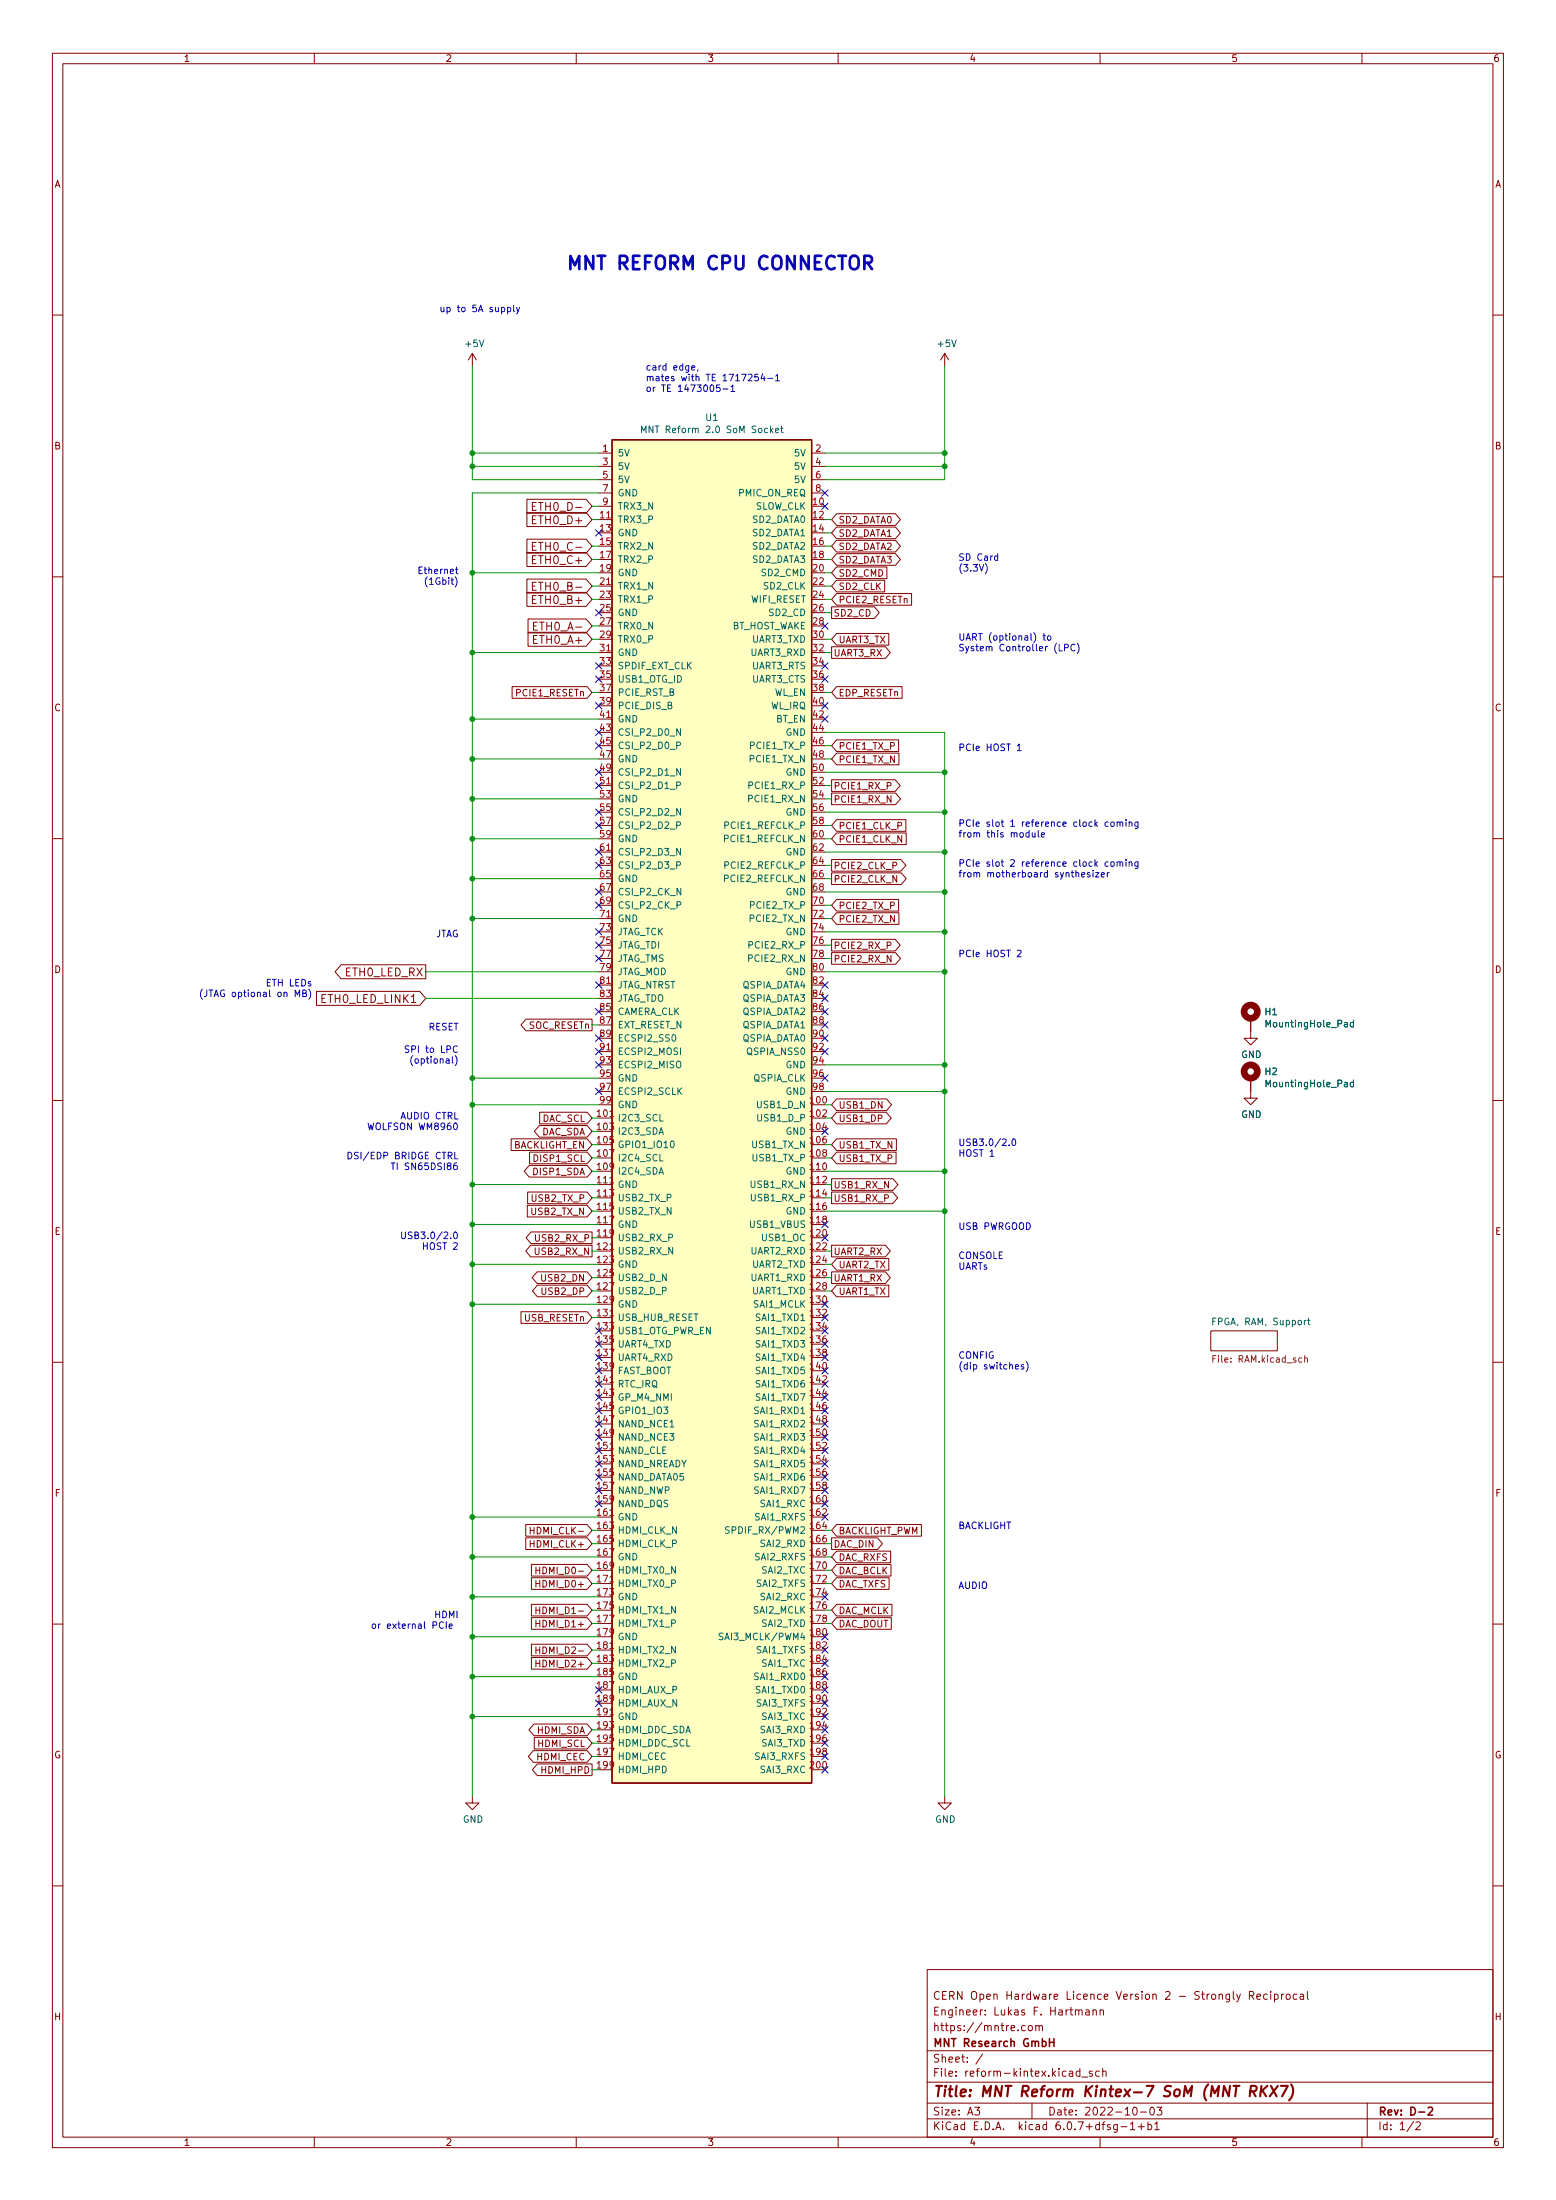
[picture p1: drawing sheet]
<svg xmlns="http://www.w3.org/2000/svg" width="297mm" height="420mm" viewBox="0 0 297 420" stroke-linecap="round" stroke-linejoin="round" font-family="sans-serif">
<g fill="none" stroke="#840000" stroke-width=".19">
<path d="M10 10.2h277v400h-277zM12 12.2h273v396h-273zM60 10.2v2M110 10.2v2M160 10.2v2M210 10.2v2M260 10.2v2M10 60.2h2M90.2 67.5l-.8 1.2M90.2 67.5v2.5M90.2 67.5l.7 1.2M180.3 67.5l-.7 1.2"/>
<path d="M180.3 67.5v2.5M180.3 67.5l.8 1.2M285 60.2h2M100.6 95.4h11.3l1.1 1.3-1.1 1.3h-11.3zM100.6 97.9h11.3l1.1 1.3-1.1 1.4h-11.3zM101.6 96.7h.5M102.4 96h-.8v1.5h.8M114.3 86.5h2.5M114.3 99.2h2.5M114.3 89.1h2.5M114.3 91.6h2.5M114.3 94.1h2.5"/>
<path d="M114.3 96.7h2.5M154.9 86.5h2.6M154.9 89.1h2.6M154.9 91.6h2.6M154.9 94.1h2.6M159.7 98.1h11.2l1 1.1-1 1.1h-11.2l-1-1.1zM10 110.2h2M100.6 110.6h11.3l1.1 1.3-1.1 1.4h-11.3zM100.6 103h11.3l1.1 1.3-1.1 1.3h-11.3zM100.6 105.5h11.3l1.1 1.3-1.1 1.4h-11.3zM100.6 113.1h11.3l1.1 1.4-1.1 1.3h-11.3zM100.8 118.2h11.1l1.1 1.3-1.1 1.4h-11.1z"/>
<path d="M101.6 111.9h.5M101.6 104.3h.5M101.9 119.5h.5M102.4 111.2h-.8v1.5h.8M102.4 103.6h-.8v1.5h.8M102.6 118.8h-.7v1.5h.7M114.3 111.9h2.5M158.7 115.9h8.2l1 1.1-1 1.1h-8.2zM159.7 100.7h11.2l1 1.1-1 1.1h-11.2l-1-1.1zM159.7 113.4h14.3v2.2h-14.3l-1-1.1zM159.7 110.8h9.2v2.2h-9.2l-1-1.1zM159.7 108.3h9.6v2.2h-9.6l-1-1.1z"/>
<path d="M159.7 103.2h11.2l1 1.1-1 1.1h-11.2l-1-1.1zM159.7 105.7h11.2l1 1.1-1 1.2h-11.2l-1-1.2zM285 110.2h2M97.8 131.1h14.3l.9 1.1-.9 1.2h-14.3zM100.8 120.8h11.1l1.1 1.3-1.1 1.3h-11.1zM114.3 124.6h2.5M114.3 137.3h2.5M158.7 123.5h10.3l1 1.1-1 1.1h-10.3zM159.7 131.1h12.5v2.3h-12.5l-1-1.2zM159.7 121h10v2.2h-10l-1-1.1zM114.3 150h2.5M158.7 151.5h12.3l.9 1.1-.9 1.1h-12.3z"/>
<path d="M158.7 148.9h12.2l.9 1.1-.9 1.1h-12.2zM159.7 141.3h11.8v2.2h-11.8l-1-1.1zM159.7 143.8h11.9v2.3h-11.9l-1-1.2zM159.7 159.1h13.3v2.2h-13.3l-1-1.1zM159.7 156.5h13.2v2.3h-13.2l-1-1.2zM10 160.2h2M114.3 162.7h2.5M114.3 175.4h2.5M158.7 179.4h12.2l.9 1.1-.9 1.1h-12.2zM158.7 166.7h13.3l1 1.1-1 1.1h-13.3zM158.7 164.2h13.3l.9 1.1-.9 1.1h-13.3zM159.7 174.3h11.9v2.2h-11.9l-1-1.1z"/>
<path d="M159.7 171.8h11.8v2.2h-11.8l-1-1.1zM285 160.2h2M60.4 189.3h19.7l1.2 1.4-1.2 1.3h-19.7zM65.1 184.3h16.2v2.6h-16.2l-1.1-1.3zM100.4 194.6h12.6v2.3h-12.6l-.9-1.2zM114.3 188.1h2.5M158.7 181.9h12.3l.9 1.1-.9 1.2h-12.3zM238.8 194.5v3.8h1.2l-1.2 1.3-1.3-1.3h1.3M10 210.2h2M97.6 217.5h14.5l.9 1.1-.9 1.1h-14.5zM103 215h9.1l.9 1.1-.9 1.1h-9.1l-1-1.1zM103 212.4h9.1l.9 1.1-.9 1.1h-9.1z"/>
<path d="M114.3 200.8h2.5M159.7 217.5h11.4v2.2h-11.4l-1-1.1zM159.7 209.9h9.5l1 1.1-1 1.1h-9.5l-1-1.1zM159.7 212.4h9.5l.9 1.1-.9 1.1h-9.5l-1-1.1zM238.8 205.9v3.8h1.2l-1.2 1.3-1.3-1.3h1.3M285 210.2h2M100.7 230.2h11.4l.9 1.1-.9 1.1h-11.4zM100.7 227.7h11.4l.9 1.1-.9 1.1h-11.4zM101 222.6h11.1l.9 1.1-.9 1.1h-11.1l-.9-1.1zM101.1 220h11l.9 1.1-.9 1.2h-11zM101.3 237.8h11.7v2.2h-11.7l-.9-1.1zM101.4 235.3h11.6v2.2h-11.6l-1-1.1z"/>
<path d="M158.7 237.8h10.3l1 1.1-1 1.1h-10.3zM158.7 225.1h11.8l.9 1.1-.9 1.1h-11.8zM158.7 227.7h11.7l1 1.1-1 1.1h-11.7zM159.7 220h11.4v2.3h-11.4l-1-1.2zM99.5 250.5h12.6l.9 1.1-.9 1.1h-12.6zM102.5 242.9h9.6l.9 1.1-.9 1.1h-9.6l-.9-1.1zM102.6 245.4h9.5l.9 1.1-.9 1.2h-9.5l-1-1.2zM158.7 242.9h10.3l1 1.1-1 1.1h-10.3zM159.7 245.4h10v2.3h-10l-1-1.2zM159.7 240.4h10v2.2h-10l-1-1.1zM231.1 254.2h12.7v3.8h-12.7zM10 260.2h2"/>
<path d="M285 260.2h2M100.4 291.2h11.7l.9 1.1-.9 1.1h-11.7zM100.4 293.7h11.7l.9 1.1-.9 1.1h-11.7zM101.2 291.7v1.2M101.2 292.3h.7M101.4 298.8h10.7l.9 1.1-.9 1.1h-10.7zM102.3 299.3v1.3M102.3 299.9h.7M158.7 293.7h8.8l1 1.1-1 1.1h-8.8zM159.7 291.2h16.2v2.2h-16.2l-1-1.1zM159.7 296.2h10.3v2.3h-10.3l-1-1.2zM159.7 298.8h10.4v2.2h-10.4l-1-1.1z"/>
<path d="M10 310.2h2M101.4 316.6h10.7l.9 1.1-.9 1.1h-10.7zM101.4 306.4h10.7l.9 1.1-.9 1.1h-10.7zM101.4 308.9h10.7l.9 1.1-.9 1.2h-10.7zM101.4 314h10.7l.9 1.1-.9 1.1h-10.7zM101.4 301.3h10.7l.9 1.1-.9 1.1h-10.7zM102.3 301.8v1.3M102.3 306.9v1.3M102.3 309.4v1.3M102.3 314.5v1.3M102.3 317.1v1.2M102.3 317.7h.7"/>
<path d="M102.3 307.5h.7M102.3 310h.7M102.3 315.1h.7M102.3 302.4h.7M159.7 306.4h10.6v2.2h-10.6l-1-1.1zM159.7 308.9h10.5v2.3h-10.5l-1-1.2zM159.7 301.3h10v2.2h-10l-1-1.1zM285 310.2h2M101.8 334.3h10.3l.9 1.1-.9 1.2h-10.3l-.9-1.2zM101.9 329.3h10.2l.9 1.1-.9 1.1h-10.2l-.9-1.1zM102 331.8h10.1l.9 1.1-.9 1.1h-10.1zM102.6 336.9h10.4v2.2h-10.4l-1-1.1z"/>
<path d="M90.2 343.1v1.2h1.2l-1.2 1.3-1.3-1.3h1.3M180.3 343.1v1.2h1.3l-1.3 1.3-1.2-1.3h1.2M10 360.2h2M177 376.2h108v32h-108zM285 360.2h2M177 397.7h108M177 391.7h108M187.6 392.3l-1.3 1.9M195.7 386.9l-.4-.1-.3 .3 .1 .7h.6M196.4 386.9l.4-.1 .3 .3v.5l-.3 .2h-.4l-.1-.2zM197.7 387l.2-.2 .4 .1 .1 .9M197.7 386.8v1"/>
<path d="M198.4 387.1l.2-.3 .3 .1 .1 .9M205.3 384l.2-.2 .4 .1v.9M205.9 384.1l.2-.3 .4 .1 .1 .9M206.1 395.6l-.4-.1-.3 .3 .2 .7h.5M206.1 395v1.5M206.5 396.7h1.1M207.3 383.9h.6v.9M207.9 384.2l-.5 .1a.29 .29 0 0 0-.2 .3 .29 .29 0 0 0 .2 .2h.5M208.5 395.6l-.4-.1-.2 .3 .1 .2 .5 .1v.4h-.6M208.6 384l.3-.2 .3 .1 .1 .9M208.6 383.8v1M209.9 395.6l-.5-.1-.3 .3 .2 .7h.6"/>
<path d="M210 384l.2-.2 .4 .1v.9M210 383.8v1M210.5 395.7l.2-.2 .4 .1v.9M210.5 395v1.5M238.5 381.1h.7l.2-.3-.1-.3-.2-.2h-.6v1.5M238.9 381.1l.5 .7M239.9 381.3l.7-.1v-.3l-.5-.1-.2 .3 .1 .7h.6M241.9 380.9l-.4-.1-.3 .3 .2 .7h.5M242.6 380.3v.2M242.6 380.8v1M243.3 380.9l.4-.1 .3 .3-.1 .7h-.6M243.3 380.8v1.5"/>
<path d="M244.6 380.8v1M245.1 380.8l-.3 .1-.2 .2M245.6 380.9l.4-.1 .3 .3v.5l-.3 .2h-.4l-.1-.2zM247.6 380.9l-.5-.1-.2 .3 .1 .7h.6M248.2 380.9h.6l.1 .9M248.9 381.2l-.5 .1a.29 .29 0 0 0-.3 .3 .29 .29 0 0 0 .3 .2h.5M249.6 380.3v1.3l.2 .2M60 408.2v2M110 408.2v2M160 408.2v2M177 404.7h108M177 401.7h108"/>
<path d="M186.1 402.4h.9l-.5 .6 .4 .2v.6l-.2 .1-.6-.1M197 401.7v3M210 408.2v2M213.3 405.7v1.3l-.3 .2h-.4M213.3 405.8l-.4-.1-.3 .3 .1 .7h.6M214 406.2h1.1M215.8 405.7l.4-.5v1.5M215.8 406.7h.8M216.4 402.5l.2-.1a.8 .8 0 0 1 .5 .8 .8 .8 0 0 1-.5 .7 1 1 0 0 1-.2-1.4zM217.3 406.2h1.1M217.7 403.4h1.2M217.9 405.6v1.1"/>
<path d="M219.1 405.8l.5-.1 .3 .3-.2 .7h-.6M219.1 405.2v1.5M219.7 402.5l.2-.1a.8 .8 0 0 1 .5 .8 .8 .8 0 0 1-.5 .7 1 1 0 0 1-.2-1.4zM220.4 405.7l.5-.5v1.5M220.4 406.7h.9M220.9 402.4h.9l-.5 .6 .4 .2v.6l-.2 .1-.6-.1M260 408.2v2M261 401.7v6.5M269.9 405.2l-1.3 1.9M270.3 405.4l.6-.2 .2 .2 .1 .3-1 1h1"/>
</g>
<path d="M200.3 389.3v1.5M200.3 390.1h.9M201.2 389.3v1.5M272.6 402.6l.6-.2 .2 .2 .1 .3-.9 1h.9" fill="none" stroke="#840000" stroke-width=".3"/>
<path d="M238.7 399.4h.7a.55 .55 0 0 0 .5-.5 .55 .55 0 0 0-.3-.5h-.8l-.2 2M239.2 399.4l.5 1M240.8 398.4l-.2 2M241 399.2l.7 1.2M242 398.4l-1.3 1.1M242.6 398.4l1.1 2M244 398.4l-1.6 2M244.5 398.4h1.4l-1.1 2M246.5 398.1a2.32 2.32 0 0 1-.4 3" fill="none" stroke="#840000" stroke-width=".4"/>
<path d="M231.1 254.2h12.7v3.8h-12.7z" fill="#fff" stroke="#fff" stroke-width=".19"/>
<g fill="none" stroke="#006464" stroke-width=".19">
<path d="M122.5 82.6v-1.2l.4 .9 .4-.9v1.2M148 82.2l.7-.1-.1-.3h-.4l-.2 .2 .1 .6h.5M149 81.8h.5M149.2 81.4v1.1l.3 .1M129.2 142.4l.6-.1 .1-.2-.1-.3-.6-.1v1.3M129.2 150l.6-.1 .1-.1-.1-.3-.6-.2v1.3M129.2 157.6h.6l.1-.2-.1-.3-.6-.1v1.2M129.2 165.2h.6l.1-.2-.1-.3-.6-.1v1.2M258.4 195.3h-.4l-.2 .2 .1 .6h.5M258.4 194.9v1.2M128.1 218l.2-.1a.68 .68 0 0 1 .4 .6 .68 .68 0 0 1-.4 .7l-.3-.5zM258.4 206.8l-.4-.1-.2 .2 .1 .6h.5"/>
<path d="M258.4 206.3v1.3M249.4 252.2l-.4 .2M249.6 252.2h.5M249.8 251.7v1.1l.3 .2M139.2 291.6h-.5l-.2 .1v.4l.6 .2 .1 .3-.2 .2h-.5M138 312l-.5-.1-.2 .1v.4l.6 .2 .1 .3-.2 .3-.5-.1"/>
</g>
<path d="M249.1 259.4l.1-.1 .3 .1 .1 .8M249.1 258.9v1.3" fill="none" stroke="#725600" stroke-width=".19"/>
<g fill="none" stroke="#840000" stroke-width="1.3">
<circle cx="238.8" cy="193.2" r="1.27"/>
<circle cx="238.8" cy="204.6" r="1.27"/>
</g>
<path d="M116.8 84h38.1v256.5h-38.1z" fill="#ffffc2" stroke="#ffffc2" stroke-width=".19"/>
<path d="M116.8 84h38.1v256.5h-38.1z" fill="none" stroke="#840000" stroke-width=".25"/>
<g fill="none" stroke="#0000c2" stroke-width=".19">
<path d="M96.9 58.8l.4-.1 .2 .2-.1 .6h-.5M96.9 58.7v1.3M98 58.3v1.1l.2 .1M98.6 58.7l.3 .8M99.2 58.7l-.4 1.1-.2 .2M132 70.3l.6-.2v-.2l-.4-.1-.2 .2 .1 .6h.5M133.2 70.6l-.1 .3M137.4 73.5h-.6v.6l.1-.1 .5 .1 .1 .1-.1 .5-.2 .1-.4-.1M138 74.3h1M139.5 73.9l.4-.4v1.3M139.5 74.8h.8M144.7 71.5h-.6v.6l.2-.2 .4 .1 .1 .2-.1 .4-.1 .1-.5-.1"/>
<path d="M145.6 71.4l-.3 .9h.8M145.9 71.9v.8M146.5 72.2h1M148.1 71.8l.3-.3v1.2M148.1 72.7h.7M81.6 110.2a1.46 1.46 0 0 0 0 1.9M188.1 107.6a1.46 1.46 0 0 1 0 2M190.5 106.2h-.4l-.2 .2 .1 .6h.5M190.5 105.8v1.2M199.1 121.4h.5M199.3 121v1.1l.3 .2M200.1 121.5l.3-.1 .2 .3v.3l-.2 .3-.3-.1-.1-.2z"/>
<path d="M202.2 123v1.3h.6M203.2 123.7l.6-.1 .1-.1v-.3l-.7-.2v1.3M205.2 123.2a.6 .6 0 0 0-.8 .4 .6 .6 0 0 0 .6 .7l.2-.1M205.6 122.9a1.46 1.46 0 0 1 0 1.9M194.2 142.4l.4-.3v1.3M194.2 143.4h.7M197 159l.1 .8 .3 .1 .2-.2M197.6 159v.9M198.2 158.6v1.1l.2 .2M198.8 159.4l.6-.1-.1-.2-.3-.1-.2 .2 .1 .6h.4M211.6 157h-.4l-.2 .2 .1 .6h.5M212.2 157h.3l.2 .2v.4l-.2 .2h-.3l-.2-.2z"/>
<path d="M213.3 157.1l.1-.1h.3l.1 .8M213.3 157v.8M213.8 157.2l.2-.2h.3v.8M214.9 156.6v.1M214.9 157v.8M215.6 157.1l.1-.1h.3l.1 .8M215.6 157v.8M217.2 157v1l-.2 .2h-.3M217.2 157h-.3l-.3 .2 .2 .6h.4M206.5 167.1l.6-.2-.1-.2-.3-.1-.2 .2v.6h.5M208.1 166.7l-.3-.1-.2 .2v.2l.5 .1v.3h-.5M208.7 166.6v.9"/>
<path d="M209.1 166.6h.7l-.7 .9h.7M210.2 167.1l.6-.2v-.2l-.4-.1-.2 .2 .1 .6h.5M211.4 166.6v.9M211.6 164.7l-.4-.1-.2 .2 .1 .6h.5M211.7 166.6l-.3 .3M212.2 164.7l.3-.1 .2 .2v.4l-.2 .2h-.3l-.2-.2zM213.3 164.7l.1-.1 .3 .1 .1 .7M213.3 164.6v.8M213.8 164.8l.2-.2 .3 .1v.7M214.9 164.2v.1M214.9 164.6v.8M215.6 164.7l.1-.1 .3 .1 .1 .7"/>
<path d="M215.6 164.6v.8M217.2 164.6v1l-.2 .3-.3-.1M217.2 164.7l-.3-.1-.3 .2 .2 .6h.4M38.6 188.9a1.46 1.46 0 0 0 0 1.9M39.5 189.1l-.1 1.1-.4 .1M39.9 189.1h.7M58.9 188.9a1.46 1.46 0 0 1 0 1.9M78.1 199.8l-.5-.1-.2 .2v.3l.5 .3 .2 .3-.3 .2-.5-.1M194.2 181.6l.5-.1 .2 .3-.8 .9h.8M70.3 214.5l.3 1.2 .2-.9 .2 .9 .3-1.2M78.8 201.6a1.46 1.46 0 0 0 0 1.9M192.6 218.7v.1"/>
<path d="M193.3 217.6l.2-.1a.68 .68 0 0 1 .4 .6 .68 .68 0 0 1-.4 .7l-.3-.5zM66.4 220.1a.64 .64 0 0 1 .8 .6 .64 .64 0 0 1-.8 .6zM74.7 222.1h.7M75 222.1v1.3M76.7 235.3v1l.2 .3h.3l.2-.3v-1M78.7 235.4l-.5-.1-.2 .1v.4l.5 .2 .2 .3-.3 .3-.5-.1M189 220.8h.7M193.8 261l.6-.1v-.2l-.4-.1-.2 .2 .1 .6h.5M195.4 260.7l-.3-.1-.2 .2 .1 .2 .4 .1v.3h-.5M195.9 260a1.46 1.46 0 0 1 0 2M71.2 310.2h.3l.2 .2v.4l-.2 .2-.3-.1-.2-.1zM72.3 310.2v.8"/>
<path d="M72.6 310.2l-.3 .2"/>
</g>
<path d="M165 50.2h1a.69 .69 0 0 0 .5-.7 .69 .69 0 0 0-.5-.6h-1v2.5M165.6 50.2l.9 1.2" fill="none" stroke="#0000c2" stroke-width=".51"/>
<g fill="none" stroke="#009600" stroke-width=".19">
<path d="M90.2 70v21.6h24.1M180.3 70v21.6h-22.8M90.2 89.1h24.1M90.2 86.5h24.1M113 99.2h1.3M113 96.7h1.3M114.3 94.1h-24.1v249M157.5 99.2h1.2M157.5 89.1h22.8M157.5 86.5h22.8M90.2 109.4h24.1M113 104.3h1.3"/>
<path d="M113 106.8h1.3M113 114.5h1.3M113 119.5h1.3M113 111.9h1.3M157.5 109.4h1.2M157.5 104.3h1.2M157.5 106.8h1.2M157.5 101.8h1.2M157.5 114.5h1.2M157.5 111.9h1.2M157.5 117h1.2M90.2 124.6h24.1"/>
<path d="M90.2 137.3h24.1M113 132.2h1.3M113 122.1h1.3M157.5 139.9h22.8v203.2M157.5 132.2h1.2M157.5 124.6h1.2M157.5 122.1h1.2M90.2 152.6h24.1M90.2 144.9h24.1M157.5 152.6h1.2M157.5 155.1h22.8M157.5 147.5h22.8"/>
<path d="M157.5 150h1.2M157.5 144.9h1.2M157.5 142.4h1.2M157.5 157.6h1.2M90.2 175.4h24.1M90.2 160.2h24.1M90.2 167.8h24.1M157.5 175.4h1.2M157.5 172.9h1.2M157.5 162.7h22.8M157.5 178h22.8M157.5 160.2h1.2"/>
<path d="M157.5 170.3h22.8M157.5 167.8h1.2M157.5 165.3h1.2M81.3 185.6h33M81.3 190.7h33M113 195.7h1.3M157.5 185.6h22.8M157.5 183h1.2M157.5 180.5h1.2M90.2 211h24.1M90.2 205.9h24.1M113 213.5h1.3"/>
<path d="M113 216.1h1.3M113 218.6h1.3M157.5 203.4h22.8M157.5 208.4h22.8M157.5 213.5h1.2M157.5 211h1.2M157.5 218.6h1.2M90.2 226.2h24.1M90.2 233.8h24.1M113 228.8h1.3M113 238.9h1.3M113 231.3h1.3"/>
<path d="M113 223.7h1.3M113 236.4h1.3M113 221.1h1.3M157.5 228.8h1.2M157.5 238.9h1.2M157.5 231.3h22.8M157.5 223.7h22.8M157.5 221.1h1.2M157.5 226.2h1.2M90.2 241.5h24.1M90.2 249.1h24.1M113 244h1.3"/>
<path d="M113 246.5h1.3M113 251.6h1.3M157.5 244h1.2M157.5 246.5h1.2M157.5 241.5h1.2M90.2 297.3h24.1M90.2 289.7h24.1M113 299.9h1.3M113 294.8h1.3M113 292.3h1.3M157.5 297.3h1.2M157.5 299.9h1.2"/>
<path d="M157.5 294.8h1.2M157.5 292.3h1.2M90.2 312.6h24.1M90.2 305h24.1M113 302.4h1.3M113 317.7h1.3M113 307.5h1.3M113 310h1.3M113 315.1h1.3M157.5 302.4h1.2M157.5 307.5h1.2M157.5 310h1.2"/>
<path d="M90.2 327.8h24.1M90.2 320.2h24.1M113 335.4h1.3M113 338h1.3M113 332.9h1.3M113 330.4h1.3"/>
</g>
<g fill="none" stroke="#000084" stroke-width=".19">
<path d="M156.9 96.1l1.2 1.2M156.9 93.5l1.2 1.3M158.1 96.1l-1.2 1.2M158.1 93.5l-1.2 1.3M113.7 116.4l1.2 1.2M113.7 101.2l1.2 1.2M114.9 116.4l-1.2 1.2M114.9 101.2l-1.2 1.2M156.9 118.9l1.2 1.3M158.1 118.9l-1.2 1.3M113.7 134.2l1.2 1.2M113.7 139.3l1.2 1.2"/>
<path d="M113.7 129.1l1.2 1.2M113.7 126.6l1.2 1.2M114.9 139.3l-1.2 1.2M114.9 134.2l-1.2 1.2M114.9 129.1l-1.2 1.2M114.9 126.6l-1.2 1.2M156.9 126.6l1.2 1.2M156.9 134.2l1.2 1.2M156.9 129.1l1.2 1.2M156.9 136.7l1.2 1.2M158.1 129.1l-1.2 1.2M158.1 134.2l-1.2 1.2"/>
<path d="M158.1 126.6l-1.2 1.2M158.1 136.7l-1.2 1.2M113.7 154.5l1.2 1.2M113.7 149.4l1.2 1.2M113.7 146.9l1.2 1.2M113.7 141.8l1.2 1.2M113.7 157l1.2 1.3M114.9 154.5l-1.2 1.2M114.9 149.4l-1.2 1.2M114.9 146.9l-1.2 1.2M114.9 141.8l-1.2 1.2M114.9 157l-1.2 1.3"/>
<path d="M113.7 164.7l1.2 1.2M113.7 169.7l1.2 1.3M113.7 172.3l1.2 1.2M113.7 177.4l1.2 1.2M113.7 162.1l1.2 1.2M113.7 179.9l1.2 1.2M114.9 164.7l-1.2 1.2M114.9 169.7l-1.2 1.3M114.9 172.3l-1.2 1.2M114.9 177.4l-1.2 1.2M114.9 162.1l-1.2 1.2M114.9 179.9l-1.2 1.2"/>
<path d="M113.7 182.4l1.2 1.3M113.7 192.6l1.2 1.2M113.7 187.5l1.2 1.2M113.7 197.7l1.2 1.2M114.9 182.4l-1.2 1.3M114.9 192.6l-1.2 1.2M114.9 187.5l-1.2 1.2M114.9 197.7l-1.2 1.2M156.9 187.5l1.2 1.2M156.9 195.1l1.2 1.3M156.9 190.1l1.2 1.2M156.9 192.6l1.2 1.2"/>
<path d="M156.9 197.7l1.2 1.2M158.1 187.5l-1.2 1.2M158.1 195.1l-1.2 1.3M158.1 190.1l-1.2 1.2M158.1 192.6l-1.2 1.2M158.1 197.7l-1.2 1.2M113.7 207.8l1.2 1.3M113.7 200.2l1.2 1.2M113.7 202.8l1.2 1.2M114.9 207.8l-1.2 1.3M114.9 200.2l-1.2 1.2M114.9 202.8l-1.2 1.2"/>
<path d="M156.9 215.5l1.2 1.2M156.9 205.3l1.2 1.2M156.9 200.2l1.2 1.2M158.1 215.5l-1.2 1.2M158.1 205.3l-1.2 1.2M158.1 200.2l-1.2 1.2M156.9 233.2l1.2 1.3M156.9 235.8l1.2 1.2M158.1 235.8l-1.2 1.2M158.1 233.2l-1.2 1.3M113.7 256.1l1.2 1.2M113.7 253.6l1.2 1.2"/>
<path d="M113.7 258.6l1.2 1.3M114.9 256.1l-1.2 1.2M114.9 253.6l-1.2 1.2M114.9 258.6l-1.2 1.3M156.9 248.5l1.2 1.2M156.9 251l1.2 1.2M156.9 253.6l1.2 1.2M156.9 258.6l1.2 1.3M156.9 256.1l1.2 1.2M158.1 248.5l-1.2 1.2M158.1 251l-1.2 1.2M158.1 253.6l-1.2 1.2"/>
<path d="M158.1 258.6l-1.2 1.3M158.1 256.1l-1.2 1.2M113.7 279l1.2 1.2M113.7 261.2l1.2 1.2M113.7 263.7l1.2 1.2M113.7 268.8l1.2 1.2M113.7 273.9l1.2 1.2M113.7 276.4l1.2 1.2M113.7 271.3l1.2 1.3M113.7 266.3l1.2 1.2M114.9 279l-1.2 1.2M114.9 261.2l-1.2 1.2"/>
<path d="M114.9 263.7l-1.2 1.2M114.9 268.8l-1.2 1.2M114.9 273.9l-1.2 1.2M114.9 276.4l-1.2 1.2M114.9 271.3l-1.2 1.3M114.9 266.3l-1.2 1.2M156.9 276.4l1.2 1.2M156.9 279l1.2 1.2M156.9 273.9l1.2 1.2M156.9 268.8l1.2 1.2M156.9 271.3l1.2 1.3M156.9 261.2l1.2 1.2"/>
<path d="M156.9 263.7l1.2 1.2M156.9 266.3l1.2 1.2M158.1 279l-1.2 1.2M158.1 276.4l-1.2 1.2M158.1 273.9l-1.2 1.2M158.1 268.8l-1.2 1.2M158.1 271.3l-1.2 1.3M158.1 261.2l-1.2 1.2M158.1 263.7l-1.2 1.2M158.1 266.3l-1.2 1.2M113.7 286.6l1.2 1.2M113.7 284l1.2 1.3"/>
<path d="M113.7 281.5l1.2 1.2M114.9 286.6l-1.2 1.2M114.9 284l-1.2 1.3M114.9 281.5l-1.2 1.2M156.9 281.5l1.2 1.2M156.9 284l1.2 1.3M156.9 289.1l1.2 1.2M156.9 286.6l1.2 1.2M158.1 281.5l-1.2 1.2M158.1 284l-1.2 1.3M158.1 289.1l-1.2 1.2M158.1 286.6l-1.2 1.2"/>
<path d="M156.9 314.5l1.2 1.2M156.9 319.6l1.2 1.2M156.9 317.1l1.2 1.2M156.9 312l1.2 1.2M156.9 304.4l1.2 1.2M158.1 314.5l-1.2 1.2M158.1 319.6l-1.2 1.2M158.1 317.1l-1.2 1.2M158.1 312l-1.2 1.2M158.1 304.4l-1.2 1.2M113.7 322.1l1.2 1.3M113.7 324.7l1.2 1.2"/>
<path d="M114.9 322.1l-1.2 1.3M114.9 324.7l-1.2 1.2M156.9 327.2l1.2 1.2M156.9 334.8l1.2 1.3M156.9 337.4l1.2 1.2M156.9 329.8l1.2 1.2M156.9 332.3l1.2 1.2M156.9 324.7l1.2 1.2M156.9 322.1l1.2 1.3M158.1 327.2l-1.2 1.2M158.1 334.8l-1.2 1.3M158.1 337.4l-1.2 1.2"/>
<path d="M158.1 329.8l-1.2 1.2M158.1 332.3l-1.2 1.2M158.1 324.7l-1.2 1.2M158.1 322.1l-1.2 1.3"/>
</g>
<g fill="#009600" stroke="#009600" stroke-width=".19">
<circle cx="90.2" cy="312.6" r=".46"/>
<circle cx="90.2" cy="327.8" r=".46"/>
<circle cx="90.2" cy="320.2" r=".46"/>
<circle cx="90.2" cy="297.3" r=".46"/>
<circle cx="90.2" cy="289.7" r=".46"/>
<circle cx="90.2" cy="305" r=".46"/>
<circle cx="90.2" cy="233.8" r=".46"/>
<circle cx="90.2" cy="226.2" r=".46"/>
<circle cx="90.2" cy="249.1" r=".46"/>
<circle cx="90.2" cy="241.5" r=".46"/>
<circle cx="90.2" cy="211" r=".46"/>
<circle cx="90.2" cy="205.9" r=".46"/>
<circle cx="90.2" cy="167.8" r=".46"/>
<circle cx="90.2" cy="175.4" r=".46"/>
<circle cx="90.2" cy="160.2" r=".46"/>
<circle cx="180.3" cy="178" r=".46"/>
<circle cx="180.3" cy="170.3" r=".46"/>
<circle cx="180.3" cy="162.7" r=".46"/>
<circle cx="180.3" cy="185.6" r=".46"/>
<circle cx="180.3" cy="231.3" r=".46"/>
<circle cx="180.3" cy="223.7" r=".46"/>
<circle cx="180.3" cy="203.4" r=".46"/>
<circle cx="180.3" cy="208.4" r=".46"/>
<circle cx="180.3" cy="147.5" r=".46"/>
<circle cx="180.3" cy="155.1" r=".46"/>
<circle cx="90.2" cy="152.6" r=".46"/>
<circle cx="90.2" cy="144.9" r=".46"/>
<circle cx="90.2" cy="137.3" r=".46"/>
<circle cx="180.3" cy="86.5" r=".46"/>
<circle cx="180.3" cy="89.1" r=".46"/>
<circle cx="90.2" cy="124.6" r=".46"/>
<circle cx="90.2" cy="109.4" r=".46"/>
<circle cx="90.2" cy="86.5" r=".46"/>
<circle cx="90.2" cy="89.1" r=".46"/>
</g>
<text font-size="3.5" fill="#0000c2" x="107.9" y="51.5">MNT REFORM CPU CONNECTOR</text>
<text font-size="2.8" fill="#840000" x="178" y="400.5">Title: MNT Reform Kintex-7 SoM (MNT RKX7)</text>
<g font-size="2.1" fill="#840000">
<text x="102.1" y="100.1">ETH0_D+</text>
<text x="102.7" y="97.6">ETH0_D-</text>
<text x="102.1" y="107.7">ETH0_C+</text>
<text x="102.7" y="105.2">ETH0_C-</text>
<text x="102.7" y="112.8">ETH0_B-</text>
<text x="102.1" y="115.3">ETH0_B+</text>
<text x="102.1" y="123">ETH0_A+</text>
<text x="102.7" y="120.4">ETH0_A-</text>
<text x="61.6" y="191.5">ETH0_LED_LINK1</text>
<text x="65.9" y="186.5">ETH0_LED_RX</text>
<text x="178" y="381.9">CERN Open Hardware Licence Version 2 - Strongly Reciprocal</text>
<text x="178" y="387.9">https://mntre.com</text>
<text x="178" y="384.9">Engineer: Lukas F. Hartmann</text>
<text x="178" y="393.9">Sheet: /</text>
<text x="178" y="390.9">MNT Research GmbH</text>
<text x="178" y="396.6">File: reform-kintex.kicad_sch</text>
<text x="178" y="406.8">KiCad E.D.A. kicad 6.0.7+dfsg-1+b1</text>
<text x="178" y="404">Size: A3</text>
<text x="200" y="404">Date: 2022-10-03</text>
<text x="263" y="404">Rev: D-2</text>
<text x="263" y="406.8">Id: 1/2</text>
</g>
<g font-size="1.8" fill="#840000">
<text x="35" y="11.8">1</text>
<text x="85" y="11.8">2</text>
<text x="135" y="11.8">3</text>
<text x="185" y="11.8">4</text>
<text x="235" y="11.8">5</text>
<text x="285" y="11.8">6</text>
<text x="10.3" y="35.8">A</text>
<text x="285.3" y="35.8">A</text>
<text x="10.3" y="85.8">B</text>
<text x="285.3" y="85.8">B</text>
<text x="160" y="100">SD2_DATA0</text>
<text x="160" y="102.5">SD2_DATA1</text>
<text x="160" y="105">SD2_DATA2</text>
<text x="160" y="107.6">SD2_DATA3</text>
<text x="160" y="112.7">SD2_CLK</text>
<text x="160" y="110.1">SD2_CMD</text>
<text x="159.1" y="117.7">SD2_CD</text>
<text x="160" y="115.2">PCIE2_RESETn</text>
<text x="159.1" y="125.4">UART3_RX</text>
<text x="160" y="122.8">UART3_TX</text>
<text x="10.3" y="135.8">C</text>
<text x="98.7" y="133">PCIE1_RESETn</text>
<text x="160" y="133">EDP_RESETn</text>
<text x="285.3" y="135.8">C</text>
<text x="160" y="143.1">PCIE1_TX_P</text>
<text x="160" y="145.7">PCIE1_TX_N</text>
<text x="159.1" y="153.3">PCIE1_RX_N</text>
<text x="159.1" y="150.8">PCIE1_RX_P</text>
<text x="160" y="160.9">PCIE1_CLK_N</text>
<text x="160" y="158.4">PCIE1_CLK_P</text>
<text x="159.1" y="166">PCIE2_CLK_P</text>
<text x="159.1" y="168.5">PCIE2_CLK_N</text>
<text x="160" y="173.6">PCIE2_TX_P</text>
<text x="160" y="176.2">PCIE2_TX_N</text>
<text x="10.3" y="185.8">D</text>
<text x="159.1" y="181.2">PCIE2_RX_P</text>
<text x="159.1" y="183.8">PCIE2_RX_N</text>
<text x="285.3" y="185.8">D</text>
<text x="100.9" y="196.5">SOC_RESETn</text>
<text x="103.4" y="214.3">DAC_SCL</text>
<text x="160" y="211.7">USB1_DN</text>
<text x="160" y="214.3">USB1_DP</text>
<text x="97.9" y="219.3">BACKLIGHT_EN</text>
<text x="102.1" y="221.9">DISP1_SCL</text>
<text x="103.2" y="216.8">DAC_SDA</text>
<text x="160" y="221.9">USB1_TX_P</text>
<text x="160" y="219.3">USB1_TX_N</text>
<text x="101.9" y="224.4">DISP1_SDA</text>
<text x="159.1" y="227">USB1_RX_N</text>
<text x="101.5" y="232">USB2_TX_N</text>
<text x="101.6" y="229.5">USB2_TX_P</text>
<text x="159.1" y="229.5">USB1_RX_P</text>
<text x="10.4" y="235.8">E</text>
<text x="102.3" y="239.7">USB2_RX_N</text>
<text x="102.4" y="237.1">USB2_RX_P</text>
<text x="159.1" y="239.7">UART2_RX</text>
<text x="285.4" y="235.8">E</text>
<text x="103.5" y="244.7">USB2_DN</text>
<text x="159.1" y="244.7">UART1_RX</text>
<text x="160" y="242.2">UART2_TX</text>
<text x="103.6" y="247.3">USB2_DP</text>
<text x="160" y="247.3">UART1_TX</text>
<text x="100.1" y="252.4">USB_RESETn</text>
<text x="10.4" y="285.8">F</text>
<text x="285.5" y="285.8">F</text>
<text x="102" y="293">HDMI_CLK-</text>
<text x="160" y="293">BACKLIGHT_PWM</text>
<text x="101.6" y="295.5">HDMI_CLK+</text>
<text x="159.1" y="295.5">DAC_DIN</text>
<text x="160" y="298.1">DAC_RXFS</text>
<text x="103" y="303.2">HDMI_D0+</text>
<text x="103.4" y="300.6">HDMI_D0-</text>
<text x="160" y="303.2">DAC_TXFS</text>
<text x="160" y="300.6">DAC_BCLK</text>
<text x="103" y="310.8">HDMI_D1+</text>
<text x="103.4" y="308.2">HDMI_D1-</text>
<text x="160" y="308.2">DAC_MCLK</text>
<text x="160" y="310.8">DAC_DOUT</text>
<text x="103.4" y="315.9">HDMI_D2-</text>
<text x="103" y="318.4">HDMI_D2+</text>
<text x="10.3" y="335.8">G</text>
<text x="102.5" y="331.1">HDMI_SDA</text>
<text x="102.7" y="333.6">HDMI_SCL</text>
<text x="285.3" y="335.8">G</text>
<text x="102.5" y="336.2">HDMI_CEC</text>
<text x="103.5" y="338.7">HDMI_HPD</text>
<text x="10.3" y="385.8">H</text>
<text x="285.3" y="385.8">H</text>
<text x="35" y="409.8">1</text>
<text x="85" y="409.8">2</text>
<text x="135" y="409.8">3</text>
<text x="185" y="409.8">4</text>
<text x="235" y="409.8">5</text>
<text x="285" y="409.8">6</text>
</g>
<g font-size="1.8" fill="#0000c2">
<text x="83.8" y="59.6">up to 5A supply</text>
<text x="123.2" y="70.7">card edge,</text>
<text x="123.2" y="72.8">mates with TE 1717254-1</text>
<text x="123.2" y="74.8">or TE 1473005-1</text>
<text x="182.9" y="107.1">SD Card</text>
<text x="80.5" y="109.6">Ethernet</text>
<text x="81.9" y="111.7">(1Gbit)</text>
<text x="182.9" y="109.1">(3.3V)</text>
<text x="182.9" y="122.3">UART (optional) to</text>
<text x="182.9" y="124.4">System Controller (LPC)</text>
<text x="182.9" y="143.4">PCIe HOST 1</text>
<text x="182.9" y="157.9">PCIe slot 1 reference clock coming</text>
<text x="182.9" y="159.9">from this module</text>
<text x="182.9" y="165.5">PCIe slot 2 reference clock coming</text>
<text x="182.9" y="167.5">from motherboard synthesizer</text>
<text x="82.9" y="179">JTAG</text>
<text x="182.9" y="182.8">PCIe HOST 2</text>
<text x="40.5" y="190.4">(JTAG optional on MB)</text>
<text x="51.1" y="188.4">ETH LEDs</text>
<text x="81.7" y="196.8">RESET</text>
<text x="78.6" y="201.1">SPI to LPC</text>
<text x="79.6" y="203.1">(optional)</text>
<text x="71" y="215.8">WOLFSON WM8960</text>
<text x="76.7" y="213.8">AUDIO CTRL</text>
<text x="68" y="221.4">DSI/EDP BRIDGE CTRL</text>
<text x="182.9" y="218.8">USB3.0/2.0</text>
<text x="182.9" y="220.9">HOST 1</text>
<text x="76.2" y="223.4">TI SN65DSI86</text>
<text x="78.5" y="236.6">USB3.0/2.0</text>
<text x="81.2" y="238.7">HOST 2</text>
<text x="182.9" y="234.9">USB PWRGOOD</text>
<text x="182.9" y="240.4">CONSOLE</text>
<text x="182.9" y="242.5">UARTs</text>
<text x="182.9" y="259.5">CONFIG</text>
<text x="182.9" y="261.5">(dip switches)</text>
<text x="182.9" y="292">BACKLIGHT</text>
<text x="182.9" y="303.4">AUDIO</text>
<text x="73.7" y="311.1">or external PCIe</text>
<text x="83.1" y="309">HDMI</text>
</g>
<g font-size="1.8" fill="#006464">
<text x="89" y="66.3">+5V</text>
<text x="179.1" y="66.3">+5V</text>
<text x="123.9" y="82.7">MNT Reform 2.0 SoM Socket</text>
<text x="134.8" y="80.4">U1</text>
<text x="117.9" y="87.2">5V</text>
<text x="117.9" y="89.7">5V</text>
<text x="151.8" y="87.2">5V</text>
<text x="151.8" y="89.7">5V</text>
<text x="117.9" y="92.2">5V</text>
<text x="117.9" y="94.8">GND</text>
<text x="141" y="94.8">PMIC_ON_REQ</text>
<text x="151.8" y="92.2">5V</text>
<text x="117.9" y="99.9">TRX3_P</text>
<text x="117.9" y="97.3">TRX3_N</text>
<text x="143.6" y="99.9">SD2_DATA0</text>
<text x="144" y="97.3">SLOW_CLK</text>
<text x="117.9" y="102.4">GND</text>
<text x="117.9" y="104.9">TRX2_N</text>
<text x="117.9" y="107.5">TRX2_P</text>
<text x="143.6" y="102.4">SD2_DATA1</text>
<text x="143.6" y="104.9">SD2_DATA2</text>
<text x="143.6" y="107.5">SD2_DATA3</text>
<text x="117.9" y="110">GND</text>
<text x="117.9" y="112.6">TRX1_N</text>
<text x="145.5" y="110">SD2_CMD</text>
<text x="145.9" y="112.6">SD2_CLK</text>
<text x="117.9" y="115.1">TRX1_P</text>
<text x="117.9" y="117.6">GND</text>
<text x="143.3" y="115.1">WIFI_RESET</text>
<text x="146.9" y="117.6">SD2_CD</text>
<text x="117.9" y="120.2">TRX0_N</text>
<text x="117.9" y="122.7">TRX0_P</text>
<text x="117.9" y="125.3">GND</text>
<text x="139.3" y="120.2">BT_HOST_WAKE</text>
<text x="143.3" y="125.3">UART3_RXD</text>
<text x="143.5" y="122.7">UART3_TXD</text>
<text x="117.9" y="127.8">SPDIF_EXT_CLK</text>
<text x="117.9" y="130.3">USB1_OTG_ID</text>
<text x="143.5" y="127.8">UART3_RTS</text>
<text x="143.5" y="130.3">UART3_CTS</text>
<text x="117.9" y="132.9">PCIE_RST_B</text>
<text x="117.9" y="135.4">PCIE_DIS_B</text>
<text x="117.9" y="138">GND</text>
<text x="147" y="135.4">WL_IRQ</text>
<text x="147.7" y="132.9">WL_EN</text>
<text x="148.1" y="138">BT_EN</text>
<text x="117.9" y="140.5">CSI_P2_D0_N</text>
<text x="117.9" y="143">CSI_P2_D0_P</text>
<text x="143.4" y="143">PCIE1_TX_P</text>
<text x="150" y="140.5">GND</text>
<text x="117.9" y="145.6">GND</text>
<text x="117.9" y="148.1">CSI_P2_D1_N</text>
<text x="143.3" y="145.6">PCIE1_TX_N</text>
<text x="150" y="148.1">GND</text>
<text x="117.9" y="150.7">CSI_P2_D1_P</text>
<text x="117.9" y="153.2">GND</text>
<text x="117.9" y="155.7">CSI_P2_D2_N</text>
<text x="143.1" y="153.2">PCIE1_RX_N</text>
<text x="143.2" y="150.7">PCIE1_RX_P</text>
<text x="150" y="155.7">GND</text>
<text x="117.9" y="158.3">CSI_P2_D2_P</text>
<text x="117.9" y="160.8">GND</text>
<text x="138.4" y="160.8">PCIE1_REFCLK_N</text>
<text x="138.5" y="158.3">PCIE1_REFCLK_P</text>
<text x="117.9" y="163.4">CSI_P2_D3_N</text>
<text x="117.9" y="165.9">CSI_P2_D3_P</text>
<text x="138.5" y="165.9">PCIE2_REFCLK_P</text>
<text x="150" y="163.4">GND</text>
<text x="117.9" y="168.4">GND</text>
<text x="117.9" y="171">CSI_P2_CK_N</text>
<text x="117.9" y="173.5">CSI_P2_CK_P</text>
<text x="138.4" y="168.4">PCIE2_REFCLK_N</text>
<text x="143.4" y="173.5">PCIE2_TX_P</text>
<text x="150" y="171">GND</text>
<text x="117.9" y="176.1">GND</text>
<text x="117.9" y="178.6">JTAG_TCK</text>
<text x="143.3" y="176.1">PCIE2_TX_N</text>
<text x="150" y="178.6">GND</text>
<text x="117.9" y="181.1">JTAG_TDI</text>
<text x="117.9" y="183.7">JTAG_TMS</text>
<text x="143.1" y="183.7">PCIE2_RX_N</text>
<text x="143.2" y="181.1">PCIE2_RX_P</text>
<text x="117.9" y="186.2">JTAG_MOD</text>
<text x="117.9" y="188.8">JTAG_NTRST</text>
<text x="117.9" y="191.3">JTAG_TDO</text>
<text x="141.5" y="188.8">QSPIA_DATA4</text>
<text x="141.5" y="191.3">QSPIA_DATA3</text>
<text x="150" y="186.2">GND</text>
<text x="117.9" y="193.8">CAMERA_CLK</text>
<text x="117.9" y="196.4">EXT_RESET_N</text>
<text x="141.5" y="193.8">QSPIA_DATA2</text>
<text x="141.5" y="196.4">QSPIA_DATA1</text>
<text x="241.5" y="193.9">H1</text>
<text x="242" y="196.2">MountingHole_Pad</text>
<text x="117.9" y="198.9">ECSPI2_SS0</text>
<text x="117.9" y="201.5">ECSPI2_MOSI</text>
<text x="141.5" y="198.9">QSPIA_DATA0</text>
<text x="142.8" y="201.5">QSPIA_NSS0</text>
<text x="236.9" y="202">GND</text>
<text x="117.9" y="204">ECSPI2_MISO</text>
<text x="117.9" y="206.5">GND</text>
<text x="117.9" y="209.1">ECSPI2_SCLK</text>
<text x="143.8" y="206.5">QSPIA_CLK</text>
<text x="150" y="204">GND</text>
<text x="150" y="209.1">GND</text>
<text x="241.5" y="205.3">H2</text>
<text x="242" y="207.6">MountingHole_Pad</text>
<text x="117.9" y="214.2">I2C3_SCL</text>
<text x="117.9" y="211.6">GND</text>
<text x="144.7" y="211.6">USB1_D_N</text>
<text x="144.8" y="214.2">USB1_D_P</text>
<text x="236.9" y="213.5">GND</text>
<text x="117.9" y="216.7">I2C3_SDA</text>
<text x="117.9" y="219.2">GPIO1_IO10</text>
<text x="117.9" y="221.8">I2C4_SCL</text>
<text x="143.7" y="219.2">USB1_TX_N</text>
<text x="143.8" y="221.8">USB1_TX_P</text>
<text x="150" y="216.7">GND</text>
<text x="117.9" y="224.3">I2C4_SDA</text>
<text x="117.9" y="226.9">GND</text>
<text x="143.5" y="226.9">USB1_RX_N</text>
<text x="150" y="224.3">GND</text>
<text x="117.9" y="229.4">USB2_TX_P</text>
<text x="117.9" y="231.9">USB2_TX_N</text>
<text x="143.6" y="229.4">USB1_RX_P</text>
<text x="150" y="231.9">GND</text>
<text x="117.9" y="234.5">GND</text>
<text x="117.9" y="237">USB2_RX_P</text>
<text x="117.9" y="239.6">USB2_RX_N</text>
<text x="143.3" y="234.5">USB1_VBUS</text>
<text x="143.3" y="239.6">UART2_RXD</text>
<text x="145.6" y="237">USB1_OC</text>
<text x="117.9" y="242.1">GND</text>
<text x="117.9" y="244.6">USB2_D_N</text>
<text x="143.3" y="244.6">UART1_RXD</text>
<text x="143.5" y="242.1">UART2_TXD</text>
<text x="117.9" y="247.2">USB2_D_P</text>
<text x="117.9" y="249.7">GND</text>
<text x="143.5" y="247.2">UART1_TXD</text>
<text x="143.9" y="249.7">SAI1_MCLK</text>
<text x="117.9" y="252.3">USB_HUB_RESET</text>
<text x="117.9" y="254.8">USB1_OTG_PWR_EN</text>
<text x="117.9" y="257.3">UART4_TXD</text>
<text x="144.5" y="252.3">SAI1_TXD1</text>
<text x="144.5" y="254.8">SAI1_TXD2</text>
<text x="144.5" y="257.3">SAI1_TXD3</text>
<text x="231.9" y="253.1">FPGA, RAM, Support</text>
<text x="117.9" y="259.9">UART4_RXD</text>
<text x="117.9" y="262.4">FAST_BOOT</text>
<text x="144.5" y="259.9">SAI1_TXD4</text>
<text x="144.5" y="262.4">SAI1_TXD5</text>
<text x="117.9" y="265">RTC_IRQ</text>
<text x="117.9" y="267.5">GP_M4_NMI</text>
<text x="144.5" y="265">SAI1_TXD6</text>
<text x="144.5" y="267.5">SAI1_TXD7</text>
<text x="117.9" y="270">GPIO1_IO3</text>
<text x="117.9" y="272.6">NAND_NCE1</text>
<text x="117.9" y="275.1">NAND_NCE3</text>
<text x="144.3" y="270">SAI1_RXD1</text>
<text x="144.3" y="272.6">SAI1_RXD2</text>
<text x="144.3" y="275.1">SAI1_RXD3</text>
<text x="117.9" y="277.7">NAND_CLE</text>
<text x="117.9" y="280.2">NAND_NREADY</text>
<text x="144.3" y="277.7">SAI1_RXD4</text>
<text x="144.3" y="280.2">SAI1_RXD5</text>
<text x="117.9" y="282.7">NAND_DATA05</text>
<text x="117.9" y="285.3">NAND_NWP</text>
<text x="117.9" y="287.8">NAND_DQS</text>
<text x="144.3" y="282.7">SAI1_RXD6</text>
<text x="144.3" y="285.3">SAI1_RXD7</text>
<text x="145.3" y="287.8">SAI1_RXC</text>
<text x="117.9" y="290.4">GND</text>
<text x="117.9" y="292.9">HDMI_CLK_N</text>
<text x="139.5" y="292.9">SPDIF_RX/PWM2</text>
<text x="144.3" y="290.4">SAI1_RXFS</text>
<text x="117.9" y="295.4">HDMI_CLK_P</text>
<text x="117.9" y="298">GND</text>
<text x="144.3" y="298">SAI2_RXFS</text>
<text x="145.3" y="295.4">SAI2_RXD</text>
<text x="117.9" y="300.5">HDMI_TX0_N</text>
<text x="117.9" y="303.1">HDMI_TX0_P</text>
<text x="117.9" y="305.6">GND</text>
<text x="144.5" y="303.1">SAI2_TXFS</text>
<text x="145.3" y="305.6">SAI2_RXC</text>
<text x="145.5" y="300.5">SAI2_TXC</text>
<text x="117.9" y="308.1">HDMI_TX1_N</text>
<text x="117.9" y="310.7">HDMI_TX1_P</text>
<text x="143.9" y="308.1">SAI2_MCLK</text>
<text x="145.5" y="310.7">SAI2_TXD</text>
<text x="117.9" y="313.2">GND</text>
<text x="117.9" y="315.8">HDMI_TX2_N</text>
<text x="138.1" y="313.2">SAI3_MCLK/PWM4</text>
<text x="144.5" y="315.8">SAI1_TXFS</text>
<text x="117.9" y="318.3">HDMI_TX2_P</text>
<text x="117.9" y="320.8">GND</text>
<text x="117.9" y="323.4">HDMI_AUX_P</text>
<text x="144.3" y="320.8">SAI1_RXD0</text>
<text x="144.5" y="323.4">SAI1_TXD0</text>
<text x="145.5" y="318.3">SAI1_TXC</text>
<text x="117.9" y="325.9">HDMI_AUX_N</text>
<text x="117.9" y="328.5">GND</text>
<text x="144.5" y="325.9">SAI3_TXFS</text>
<text x="145.5" y="328.5">SAI3_TXC</text>
<text x="117.9" y="331">HDMI_DDC_SDA</text>
<text x="117.9" y="333.5">HDMI_DDC_SCL</text>
<text x="145.3" y="331">SAI3_RXD</text>
<text x="145.5" y="333.5">SAI3_TXD</text>
<text x="117.9" y="336.1">HDMI_CEC</text>
<text x="117.9" y="338.6">HDMI_HPD</text>
<text x="144.3" y="336.1">SAI3_RXFS</text>
<text x="145.3" y="338.6">SAI3_RXC</text>
<text x="88.3" y="348.1">GND</text>
<text x="178.5" y="348.1">GND</text>
</g>
<g font-size="1.8" fill="#a90000">
<text x="115.1" y="86.3">1</text>
<text x="115.1" y="88.8">3</text>
<text x="155.7" y="86.3">2</text>
<text x="155.7" y="88.8">4</text>
<text x="115.1" y="91.4">5</text>
<text x="115.1" y="93.9">7</text>
<text x="155.7" y="91.4">6</text>
<text x="155.7" y="93.9">8</text>
<text x="114.6" y="99">11</text>
<text x="114.6" y="101.5">13</text>
<text x="115.1" y="96.4">9</text>
<text x="155.2" y="96.4">10</text>
<text x="155.2" y="99">12</text>
<text x="155.2" y="101.5">14</text>
<text x="114.6" y="104.1">15</text>
<text x="114.6" y="106.6">17</text>
<text x="155.2" y="104.1">16</text>
<text x="155.2" y="106.6">18</text>
<text x="114.6" y="109.1">19</text>
<text x="114.6" y="111.7">21</text>
<text x="155.2" y="109.1">20</text>
<text x="155.2" y="111.7">22</text>
<text x="114.6" y="114.2">23</text>
<text x="114.6" y="116.8">25</text>
<text x="114.6" y="119.3">27</text>
<text x="155.2" y="114.2">24</text>
<text x="155.2" y="116.8">26</text>
<text x="155.2" y="119.3">28</text>
<text x="114.6" y="121.8">29</text>
<text x="114.6" y="124.4">31</text>
<text x="155.2" y="121.8">30</text>
<text x="155.2" y="124.4">32</text>
<text x="114.6" y="126.9">33</text>
<text x="114.6" y="129.5">35</text>
<text x="114.6" y="132">37</text>
<text x="155.2" y="126.9">34</text>
<text x="155.2" y="129.5">36</text>
<text x="155.2" y="132">38</text>
<text x="114.6" y="134.5">39</text>
<text x="114.6" y="137.1">41</text>
<text x="155.2" y="134.5">40</text>
<text x="155.2" y="137.1">42</text>
<text x="114.6" y="139.6">43</text>
<text x="114.6" y="142.2">45</text>
<text x="155.2" y="139.6">44</text>
<text x="155.2" y="142.2">46</text>
<text x="114.6" y="144.7">47</text>
<text x="114.6" y="147.2">49</text>
<text x="114.6" y="149.8">51</text>
<text x="155.2" y="144.7">48</text>
<text x="155.2" y="147.2">50</text>
<text x="155.2" y="149.8">52</text>
<text x="114.6" y="152.3">53</text>
<text x="114.6" y="154.9">55</text>
<text x="155.2" y="152.3">54</text>
<text x="155.2" y="154.9">56</text>
<text x="114.6" y="157.4">57</text>
<text x="114.6" y="159.9">59</text>
<text x="155.2" y="157.4">58</text>
<text x="155.2" y="159.9">60</text>
<text x="114.6" y="162.5">61</text>
<text x="114.6" y="165">63</text>
<text x="114.6" y="167.6">65</text>
<text x="155.2" y="162.5">62</text>
<text x="155.2" y="165">64</text>
<text x="155.2" y="167.6">66</text>
<text x="114.6" y="170.1">67</text>
<text x="114.6" y="172.6">69</text>
<text x="155.2" y="170.1">68</text>
<text x="155.2" y="172.6">70</text>
<text x="114.6" y="175.2">71</text>
<text x="114.6" y="177.7">73</text>
<text x="155.2" y="175.2">72</text>
<text x="155.2" y="177.7">74</text>
<text x="114.6" y="180.3">75</text>
<text x="114.6" y="182.8">77</text>
<text x="114.6" y="185.3">79</text>
<text x="155.2" y="180.3">76</text>
<text x="155.2" y="182.8">78</text>
<text x="155.2" y="185.3">80</text>
<text x="114.6" y="187.9">81</text>
<text x="114.6" y="190.4">83</text>
<text x="155.2" y="187.9">82</text>
<text x="155.2" y="190.4">84</text>
<text x="114.6" y="193">85</text>
<text x="114.6" y="195.5">87</text>
<text x="155.2" y="193">86</text>
<text x="155.2" y="195.5">88</text>
<text x="114.6" y="198">89</text>
<text x="114.6" y="200.6">91</text>
<text x="114.6" y="203.1">93</text>
<text x="155.2" y="198">90</text>
<text x="155.2" y="200.6">92</text>
<text x="155.2" y="203.1">94</text>
<text x="114.6" y="205.7">95</text>
<text x="114.6" y="208.2">97</text>
<text x="155.2" y="205.7">96</text>
<text x="155.2" y="208.2">98</text>
<text x="114.1" y="213.3">101</text>
<text x="114.1" y="215.8">103</text>
<text x="114.6" y="210.7">99</text>
<text x="154.7" y="210.7">100</text>
<text x="154.7" y="213.3">102</text>
<text x="154.7" y="215.8">104</text>
<text x="114.1" y="218.4">105</text>
<text x="114.1" y="220.9">107</text>
<text x="154.7" y="218.4">106</text>
<text x="154.7" y="220.9">108</text>
<text x="114.1" y="223.4">109</text>
<text x="114.1" y="226">111</text>
<text x="154.7" y="223.4">110</text>
<text x="154.7" y="226">112</text>
<text x="114.1" y="228.5">113</text>
<text x="114.1" y="231.1">115</text>
<text x="114.1" y="233.6">117</text>
<text x="154.7" y="228.5">114</text>
<text x="154.7" y="231.1">116</text>
<text x="154.7" y="233.6">118</text>
<text x="114.1" y="236.1">119</text>
<text x="114.1" y="238.7">121</text>
<text x="154.7" y="236.1">120</text>
<text x="154.7" y="238.7">122</text>
<text x="114.1" y="241.2">123</text>
<text x="114.1" y="243.8">125</text>
<text x="154.7" y="241.2">124</text>
<text x="154.7" y="243.8">126</text>
<text x="114.1" y="246.3">127</text>
<text x="114.1" y="248.8">129</text>
<text x="114.1" y="251.4">131</text>
<text x="154.7" y="246.3">128</text>
<text x="154.7" y="248.8">130</text>
<text x="154.7" y="251.4">132</text>
<text x="114.1" y="253.9">133</text>
<text x="114.1" y="256.5">135</text>
<text x="154.7" y="253.9">134</text>
<text x="154.7" y="256.5">136</text>
<text x="114.1" y="259">137</text>
<text x="114.1" y="261.5">139</text>
<text x="154.7" y="259">138</text>
<text x="154.7" y="261.5">140</text>
<text x="114.1" y="264.1">141</text>
<text x="114.1" y="266.6">143</text>
<text x="114.1" y="269.2">145</text>
<text x="154.7" y="264.1">142</text>
<text x="154.7" y="266.6">144</text>
<text x="154.7" y="269.2">146</text>
<text x="114.1" y="271.7">147</text>
<text x="114.1" y="274.2">149</text>
<text x="154.7" y="271.7">148</text>
<text x="154.7" y="274.2">150</text>
<text x="114.1" y="276.8">151</text>
<text x="114.1" y="279.3">153</text>
<text x="114.1" y="281.9">155</text>
<text x="154.7" y="276.8">152</text>
<text x="154.7" y="279.3">154</text>
<text x="154.7" y="281.9">156</text>
<text x="114.1" y="284.4">157</text>
<text x="114.1" y="286.9">159</text>
<text x="154.7" y="284.4">158</text>
<text x="154.7" y="286.9">160</text>
<text x="114.1" y="289.5">161</text>
<text x="114.1" y="292">163</text>
<text x="154.7" y="289.5">162</text>
<text x="154.7" y="292">164</text>
<text x="114.1" y="294.6">165</text>
<text x="114.1" y="297.1">167</text>
<text x="114.1" y="299.6">169</text>
<text x="154.7" y="294.6">166</text>
<text x="154.7" y="297.1">168</text>
<text x="154.7" y="299.6">170</text>
<text x="114.1" y="302.2">171</text>
<text x="114.1" y="304.7">173</text>
<text x="154.7" y="302.2">172</text>
<text x="154.7" y="304.7">174</text>
<text x="114.1" y="307.3">175</text>
<text x="114.1" y="309.8">177</text>
<text x="154.7" y="307.3">176</text>
<text x="154.7" y="309.8">178</text>
<text x="114.1" y="312.3">179</text>
<text x="114.1" y="314.9">181</text>
<text x="114.1" y="317.4">183</text>
<text x="154.7" y="312.3">180</text>
<text x="154.7" y="314.9">182</text>
<text x="154.7" y="317.4">184</text>
<text x="114.1" y="320">185</text>
<text x="114.1" y="322.5">187</text>
<text x="154.7" y="320">186</text>
<text x="154.7" y="322.5">188</text>
<text x="114.1" y="325">189</text>
<text x="114.1" y="327.6">191</text>
<text x="154.7" y="325">190</text>
<text x="154.7" y="327.6">192</text>
<text x="114.1" y="330.1">193</text>
<text x="114.1" y="332.7">195</text>
<text x="114.1" y="335.2">197</text>
<text x="154.7" y="330.1">194</text>
<text x="154.7" y="332.7">196</text>
<text x="154.7" y="335.2">198</text>
<text x="114.1" y="337.7">199</text>
<text x="154.7" y="337.7">200</text>
</g>
<text font-size="1.8" fill="#725600" x="232" y="260.2">File: RAM.kicad_sch</text>
</svg>
